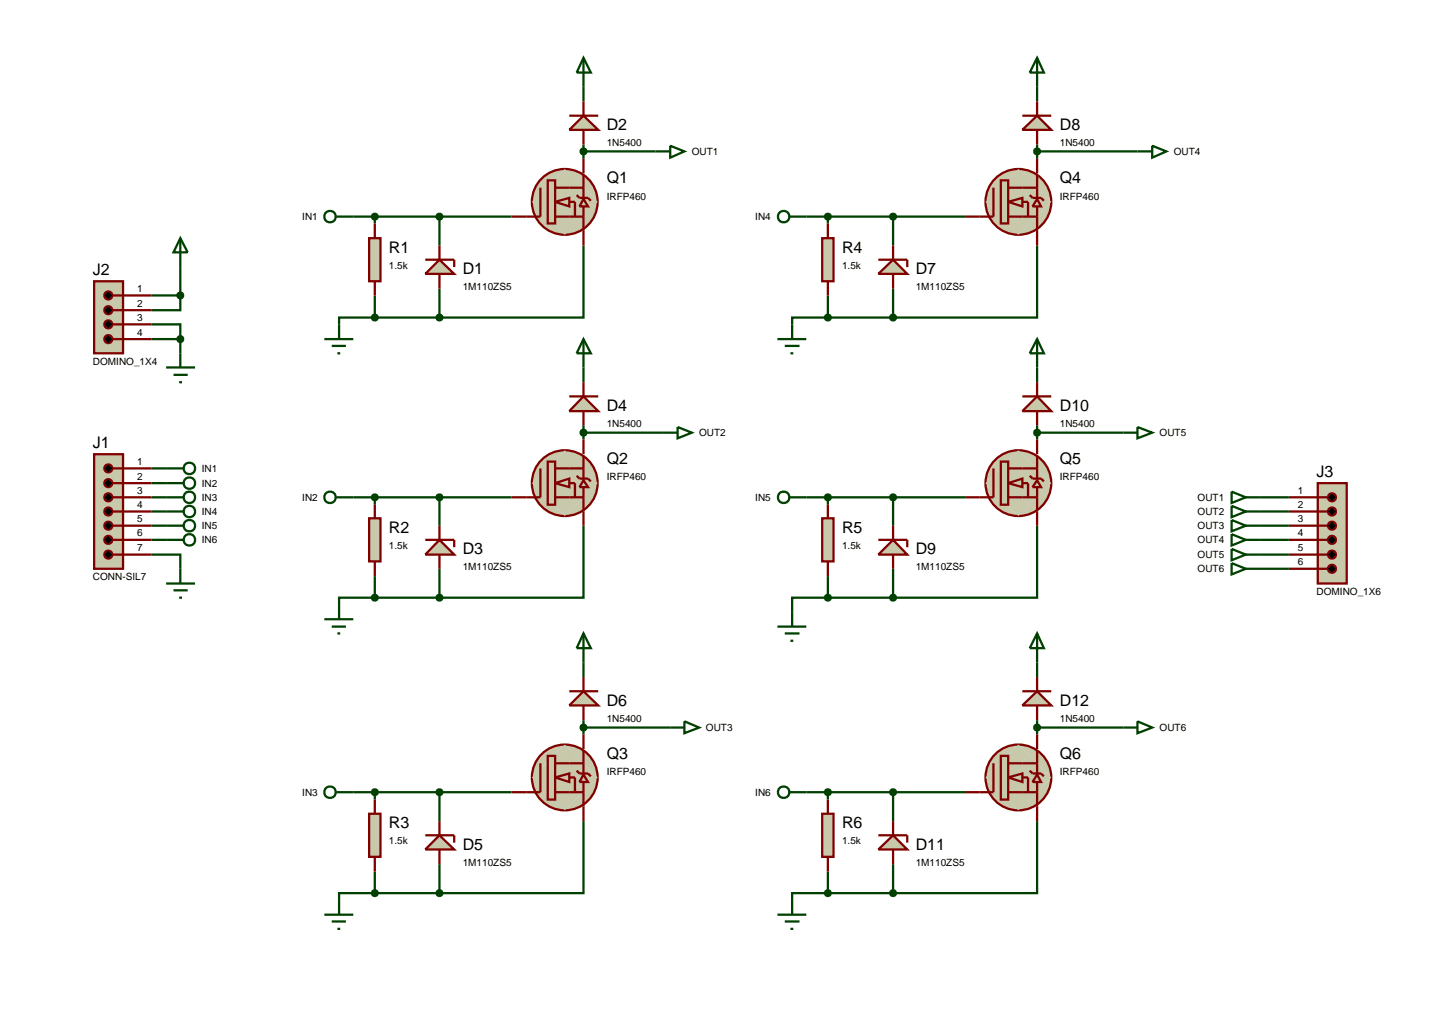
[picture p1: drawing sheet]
<svg xmlns="http://www.w3.org/2000/svg" width="257mm" height="180mm" viewBox="0 0 257 180" stroke-linecap="round" stroke-linejoin="round" font-family="sans-serif">
<g fill="none" stroke="#004000" stroke-width=".4">
<path d="M102.9 15.3v2.6M182.9 15.3v2.6M62.3 38.2h27.9M66.1 38.2v1.2M77.5 38.2v5.1M102.9 25.5v2.5M102.9 26.7h12.7M142.2 38.2h28M146 38.2v1.2M157.5 38.2v5.1M182.9 25.5v2.5M182.9 26.7h17.7"/>
<path d="M26.7 57.2h5.1v2.6M26.7 52.1h5.1M26.7 59.8h5.1M31.8 52.1v2.6h-5.1M31.8 47.1v5M31.8 59.8v2.5M66.1 56h-6.3v1.2M66.1 52.1v3.9M66.1 56h11.4M77.5 50.9v5.1M102.9 43.3v12.7h-25.4M146 56h-6.3v1.2"/>
<path d="M146 56h11.5M146 52.1v3.9M157.5 50.9v5.1M182.9 43.3v12.7h-25.4M102.9 64.8v2.6M102.9 75v2.5M102.9 76.3h14M182.9 64.8v2.6M182.9 75v2.5M182.9 76.3h15.2M26.7 97.8h5.1v2.5M26.7 87.7h2.6"/>
<path d="M26.7 90.2h2.6M26.7 92.7h2.6M26.7 95.2h2.6M26.7 82.6h2.6M26.7 85.2h2.6M62.3 87.7h27.9M66.1 87.7v1.3M77.5 87.7v5M102.9 92.7v12.7h-25.4M142.2 87.7h28M146 87.7v1.3M157.5 87.7v5"/>
<path d="M182.9 92.7v12.7h-25.4M222.2 87.7h5.1M222.2 90.2h5.1M222.2 92.7h5.1M222.2 95.2h5.1M222.2 97.8h5.1M66.1 105.4h-6.3v1.3M66.1 101.6v3.8M66.1 105.4h11.4M77.5 100.3v5.1M102.9 116.8v2.6M146 105.4h-6.3v2.5"/>
<path d="M146 105.4h11.5M146 101.6v3.8M157.5 100.3v5.1M182.9 116.8v2.6M222.2 100.3h5.1M62.3 139.7h27.9M66.1 139.7v1.3M77.5 139.7v5.1M102.9 127v2.5M102.9 128.3h15.3M142.2 139.7h28M146 139.7v1.3"/>
<path d="M157.5 139.7v5.1M182.9 127v2.5M182.9 128.3h15.2M66.1 157.5h-6.3v1.2M66.1 153.7v3.8M66.1 157.5h11.4M77.5 152.4v5.1M102.9 144.8v12.7h-25.4M146 157.5h-6.3v1.2M146 157.5h11.5M146 153.7v3.8M157.5 152.4v5.1"/>
<path d="M182.9 144.8v12.7h-25.4"/>
</g>
<g fill="#c8c8aa" stroke="#800000" stroke-width=".4">
<path d="M97.9 35.6l2.5-.7v1.5z"/>
<path d="M96.6 31.8h1.3v7.6h-1.3z"/>
<path d="M95.5 31.5a5.8 5.8 0 0 1 4.1-1.7l-5.8 5.8a5.8 5.8 0 0 1 1.7-4.1zM99.6 29.8a5.8 5.8 0 0 1 5.8 5.8zM105.4 35.6a5.8 5.8 0 0 1-5.8 5.8zM93.8 35.6l5.8 5.8a5.8 5.8 0 0 1-5.8-5.8z"/>
</g>
<path d="M99.6 29.8l5.8 5.8-5.8 5.8-5.8-5.8z" fill="#c8c8aa"/>
<path d="M95.3 33.1v5.1h-2.5M97.9 38.2h5M97.9 33.1h5M100.4 35.6h1v2.6" fill="none" stroke="#800000" stroke-width=".4"/>
<path d="M102.9 35.1l.8 1.3h-1.5z" fill="#c8c8aa" stroke="#800000" stroke-width=".4"/>
<path d="M90.2 38.2h2.6M101.7 34.4l.5 .5h1.5l.5 .5M102.9 28v2.6M102.9 30.8v4.1M102.9 36.4v6.9" fill="none" stroke="#800000" stroke-width=".4"/>
<path d="M75 48.3l2.5-2.5 2.6 2.5z" fill="#c8c8aa" stroke="#800000" stroke-width=".4"/>
<path d="M75 45.8h5.1v1.3M77.5 43.3v2.5M77.5 48.3v2.6" fill="none" stroke="#800000" stroke-width=".4"/>
<path d="M65.1 42h2v7.6h-2z" fill="#c8c8aa" stroke="#800000" stroke-width=".4"/>
<path d="M66.1 39.4v2.6M66.1 49.6v2.5" fill="none" stroke="#800000" stroke-width=".4"/>
<path d="M100.4 22.9l2.5-2.5 2.6 2.5z" fill="#c8c8aa" stroke="#800000" stroke-width=".4"/>
<path d="M102.9 17.9v2.5M100.4 20.4h5.1M102.9 22.9v2.6" fill="none" stroke="#800000" stroke-width=".4"/>
<g fill="none" stroke="#004000" stroke-width=".4">
<path d="M102.9 10.2l1.3 2.6h-2.5zM102.9 10.2v5.1M59.3 38.2h3M57.2 59.8h5.1M59.8 57.2v2.6M58.5 61h2.5M59.5 62.3h.5"/>
<circle cx="58.2" cy="38.2" r="1.01"/>
</g>
<path d="M77.1 37.9l.4-.2-.5 .5zM77.5 37.7l.4 .2 .1 .3zM78 38.2l-.1 .3-.4 .2zM77 38.2l.5 .5-.4-.2z" fill="#004000" stroke="#004000" stroke-width=".4"/>
<path d="M77 38.2l.5-.5 .5 .5-.5 .5z" fill="#004000"/>
<path d="M65.7 37.9l.4-.2-.5 .5zM66.1 37.7l.4 .2 .1 .3zM66.6 38.2l-.1 .3-.4 .2zM65.6 38.2l.5 .5-.4-.2z" fill="#004000" stroke="#004000" stroke-width=".4"/>
<path d="M65.6 38.2l.5-.5 .5 .5-.5 .5z" fill="#004000"/>
<g fill="none" stroke="#004000" stroke-width=".4">
<path d="M29.3 82.6h3M29.3 85.2h3M29.3 87.7h3M29.3 90.2h3M29.3 92.7h3M29.3 95.2h3M29.3 102.9h5.1M30.6 104.1h2.5M31.6 105.4h.5M31.8 100.3v2.6"/>
<circle cx="33.4" cy="87.7" r="1.01"/>
<circle cx="33.4" cy="82.6" r="1.01"/>
<circle cx="33.4" cy="92.7" r="1.01"/>
<circle cx="33.4" cy="95.2" r="1.01"/>
<circle cx="33.4" cy="85.2" r="1.01"/>
<circle cx="33.4" cy="90.2" r="1.01"/>
</g>
<path d="M65.7 55.7l.4-.2-.5 .5zM66.1 55.5l.4 .2 .1 .3zM66.1 56.5l.5-.5-.1 .3zM65.6 56l.5 .5-.4-.2z" fill="#004000" stroke="#004000" stroke-width=".4"/>
<path d="M65.6 56l.5-.5 .5 .5-.5 .5z" fill="#004000"/>
<path d="M77.1 55.7l.4-.2-.5 .5zM77.5 55.5l.4 .2 .1 .3zM77.5 56.5l.5-.5-.1 .3zM77 56l.5 .5-.4-.2z" fill="#004000" stroke="#004000" stroke-width=".4"/>
<path d="M77 56l.5-.5 .5 .5-.5 .5z" fill="#004000"/>
<g fill="#c8c8aa" stroke="#800000" stroke-width=".4">
<path d="M97.9 85.2l2.5-.8v1.5z"/>
<path d="M96.6 81.4h1.3v7.6h-1.3z"/>
<path d="M95.5 81.1a5.8 5.8 0 0 1 4.1-1.7l-5.8 5.8a5.8 5.8 0 0 1 1.7-4.1zM99.6 79.4a5.8 5.8 0 0 1 5.8 5.8zM99.6 91l5.8-5.8a5.8 5.8 0 0 1-5.8 5.8zM93.8 85.2l5.8 5.8a5.8 5.8 0 0 1-5.8-5.8z"/>
</g>
<path d="M99.6 79.4l5.8 5.8-5.8 5.8-5.8-5.8z" fill="#c8c8aa"/>
<path d="M95.3 82.6v5.1h-2.5M97.9 87.7h5M97.9 82.6h5M100.4 85.2h1v2.5" fill="none" stroke="#800000" stroke-width=".4"/>
<path d="M102.9 84.7l.8 1.2h-1.5z" fill="#c8c8aa" stroke="#800000" stroke-width=".4"/>
<path d="M102.9 77.5v2.6M90.2 87.7h2.6M101.7 83.9l.5 .5h1.5l.5 .5M102.9 80.3v4.1M102.9 85.9v6.8" fill="none" stroke="#800000" stroke-width=".4"/>
<path d="M77.5 95.2l2.6 2.6h-5.1z" fill="#c8c8aa" stroke="#800000" stroke-width=".4"/>
<path d="M75 95.2h5.1v1.3M77.5 92.7v2.5M77.5 97.8v2.5" fill="none" stroke="#800000" stroke-width=".4"/>
<path d="M65.1 91.4h2v7.6h-2z" fill="#c8c8aa" stroke="#800000" stroke-width=".4"/>
<path d="M66.1 89v2.4M66.1 99v2.6" fill="none" stroke="#800000" stroke-width=".4"/>
<path d="M102.9 69.9l2.6 2.6h-5.1z" fill="#c8c8aa" stroke="#800000" stroke-width=".4"/>
<path d="M100.4 69.9h5.1M102.9 67.4v2.5M102.9 72.5v2.5" fill="none" stroke="#800000" stroke-width=".4"/>
<g fill="none" stroke="#004000" stroke-width=".4">
<path d="M102.9 59.8l1.3 2.5h-2.5zM102.9 59.8v5M59.3 87.7h3M57.2 109.2h5.1M58.5 110.5h2.5M59.5 111.7h.5M59.8 106.7v2.5"/>
<circle cx="58.2" cy="87.7" r="1.01"/>
</g>
<path d="M77.1 87.4l.4-.2-.5 .5zM77.5 87.2l.4 .2 .1 .3zM78 87.7l-.1 .3-.4 .2zM77 87.7l.5 .5-.4-.2z" fill="#004000" stroke="#004000" stroke-width=".4"/>
<path d="M77 87.7l.5-.5 .5 .5-.5 .5z" fill="#004000"/>
<path d="M65.7 87.4l.4-.2-.5 .5zM66.1 87.2l.4 .2 .1 .3zM66.6 87.7l-.1 .3-.4 .2zM65.6 87.7l.5 .5-.4-.2z" fill="#004000" stroke="#004000" stroke-width=".4"/>
<path d="M65.6 87.7l.5-.5 .5 .5-.5 .5z" fill="#004000"/>
<path d="M65.8 105l.3-.1-.5 .5zM66.1 104.9l.4 .2 .1 .3zM66.1 105.9l.5-.5-.1 .3zM65.6 105.4l.5 .5-.4-.2z" fill="#004000" stroke="#004000" stroke-width=".4"/>
<path d="M66.1 104.9l.5 .5-.5 .5-.5-.5z" fill="#004000"/>
<path d="M77.2 105l.3-.1-.5 .5zM77.5 104.9l.4 .2 .1 .3zM78 105.4l-.1 .3-.4 .2zM77 105.4l.5 .5-.4-.2z" fill="#004000" stroke="#004000" stroke-width=".4"/>
<path d="M77.5 104.9l.5 .5-.5 .5-.5-.5z" fill="#004000"/>
<g fill="#c8c8aa" stroke="#800000" stroke-width=".4">
<path d="M97.9 137.1l2.5-.7v1.5z"/>
<path d="M96.6 133.3h1.3v7.7h-1.3z"/>
<path d="M95.5 133a5.8 5.8 0 0 1 4.1-1.7l-5.8 5.8a5.8 5.8 0 0 1 1.7-4.1zM99.6 131.3a5.8 5.8 0 0 1 5.8 5.8zM99.6 142.9l5.8-5.8a5.8 5.8 0 0 1-5.8 5.8zM93.8 137.1l5.8 5.8a5.8 5.8 0 0 1-5.8-5.8z"/>
</g>
<path d="M99.6 131.3l5.8 5.8-5.8 5.8-5.8-5.8z" fill="#c8c8aa"/>
<path d="M95.3 134.6v5.1h-2.5M97.9 139.7h5M97.9 134.6h5M100.4 137.1h1v2.6" fill="none" stroke="#800000" stroke-width=".4"/>
<path d="M102.9 136.6l.8 1.3h-1.5z" fill="#c8c8aa" stroke="#800000" stroke-width=".4"/>
<path d="M90.2 139.7h2.6M101.7 135.9l.5 .5h1.5l.5 .5M102.9 129.5v2.6M102.9 132.3v4.1M102.9 137.9v6.9" fill="none" stroke="#800000" stroke-width=".4"/>
<path d="M77.5 147.3l2.6 2.5h-5.1z" fill="#c8c8aa" stroke="#800000" stroke-width=".4"/>
<path d="M75 147.3h5.1v1.3M77.5 144.8v2.5M77.5 149.8v2.6" fill="none" stroke="#800000" stroke-width=".4"/>
<path d="M65.1 143.5h2v7.6h-2z" fill="#c8c8aa" stroke="#800000" stroke-width=".4"/>
<path d="M66.1 141v2.5M66.1 151.1v2.6" fill="none" stroke="#800000" stroke-width=".4"/>
<path d="M100.4 124.4l2.5-2.5 2.6 2.5z" fill="#c8c8aa" stroke="#800000" stroke-width=".4"/>
<path d="M102.9 119.4v2.5M100.4 121.9h5.1M102.9 124.4v2.6" fill="none" stroke="#800000" stroke-width=".4"/>
<g fill="none" stroke="#004000" stroke-width=".4">
<path d="M102.9 111.7l1.3 2.6h-2.5zM102.9 111.7v5.1M59.3 139.7h3M59.8 158.7v2.6M57.2 161.3h5.1M58.5 162.5h2.5M59.5 163.8h.5"/>
<circle cx="58.2" cy="139.7" r="1.01"/>
</g>
<path d="M77.2 139.3l.3-.1-.5 .5zM77.5 139.2l.3 .1 .2 .4zM77.5 140.2l.5-.5-.1 .3zM77 139.7l.5 .5-.4-.2z" fill="#004000" stroke="#004000" stroke-width=".4"/>
<path d="M77.5 139.2l.5 .5-.5 .5-.5-.5z" fill="#004000"/>
<path d="M65.8 139.3l.3-.1-.5 .5zM66.1 139.2l.3 .1 .2 .4zM66.1 140.2l.5-.5-.1 .3zM65.6 139.7l.5 .5-.4-.2z" fill="#004000" stroke="#004000" stroke-width=".4"/>
<path d="M66.1 139.2l.5 .5-.5 .5-.5-.5z" fill="#004000"/>
<path d="M65.8 157.1l.3-.1-.5 .5zM66.1 157l.4 .2 .1 .3zM66.1 158l.5-.5-.2 .4zM65.6 157.5l.5 .5-.4-.2z" fill="#004000" stroke="#004000" stroke-width=".4"/>
<path d="M66.1 157l.5 .5-.5 .5-.5-.5z" fill="#004000"/>
<path d="M77.2 157.1l.3-.1-.5 .5zM77.5 157l.4 .2 .1 .3zM77.5 158l.5-.5-.2 .4zM77 157.5l.5 .5-.4-.2z" fill="#004000" stroke="#004000" stroke-width=".4"/>
<path d="M77.5 157l.5 .5-.5 .5-.5-.5z" fill="#004000"/>
<g fill="#c8c8aa" stroke="#800000" stroke-width=".4">
<path d="M177.8 35.6l2.5-.7v1.5z"/>
<path d="M176.5 31.8h1.3v7.6h-1.3z"/>
<path d="M175.5 31.5a5.8 5.8 0 0 1 4.1-1.7l-5.8 5.8a5.8 5.8 0 0 1 1.7-4.1zM179.6 29.8a5.8 5.8 0 0 1 5.8 5.8zM179.6 41.4l5.8-5.8a5.8 5.8 0 0 1-5.8 5.8zM173.8 35.6l5.8 5.8a5.8 5.8 0 0 1-5.8-5.8z"/>
</g>
<path d="M179.6 29.8l5.8 5.8-5.8 5.8-5.8-5.8z" fill="#c8c8aa"/>
<path d="M175.2 33.1v5.1h-2.5M177.8 38.2h5.1M177.8 33.1h5.1M180.3 35.6h1v2.6" fill="none" stroke="#800000" stroke-width=".4"/>
<path d="M182.9 35.1l.7 1.3h-1.5z" fill="#c8c8aa" stroke="#800000" stroke-width=".4"/>
<path d="M170.2 38.2h2.5M181.6 34.4l.5 .5h1.5l.5 .5M182.9 28v2.6M182.9 30.8v4.1M182.9 36.4v6.9" fill="none" stroke="#800000" stroke-width=".4"/>
<path d="M154.9 48.3l2.6-2.5 2.5 2.5z" fill="#c8c8aa" stroke="#800000" stroke-width=".4"/>
<path d="M154.9 45.8h5.1v1.3M157.5 43.3v2.5M157.5 48.3v2.6" fill="none" stroke="#800000" stroke-width=".4"/>
<path d="M145 42h2v7.6h-2z" fill="#c8c8aa" stroke="#800000" stroke-width=".4"/>
<path d="M146 39.4v2.6M146 49.6v2.5" fill="none" stroke="#800000" stroke-width=".4"/>
<path d="M180.3 22.9l2.6-2.5 2.5 2.5z" fill="#c8c8aa" stroke="#800000" stroke-width=".4"/>
<path d="M182.9 17.9v2.5M180.3 20.4h5.1M182.9 22.9v2.6" fill="none" stroke="#800000" stroke-width=".4"/>
<g fill="none" stroke="#004000" stroke-width=".4">
<path d="M182.9 10.2l1.2 2.6h-2.5zM182.9 10.2v5.1M139.2 38.2h3M137.1 59.8h5.1M139.7 57.2v2.6M138.4 61h2.6M139.4 62.3h.5"/>
<circle cx="138.2" cy="38.2" r="1.01"/>
</g>
<path d="M157.1 37.9l.4-.2-.5 .5zM157.5 37.7l.3 .1 .2 .4zM158 38.2l-.1 .3-.4 .2zM157 38.2l.5 .5-.3-.1z" fill="#004000" stroke="#004000" stroke-width=".4"/>
<path d="M157 38.2l.5-.5 .5 .5-.5 .5z" fill="#004000"/>
<path d="M145.7 37.8l.3-.1-.5 .5zM146 37.7l.3 .1 .2 .4zM146.5 38.2l-.1 .3-.4 .2zM145.5 38.2l.5 .5-.4-.2z" fill="#004000" stroke="#004000" stroke-width=".4"/>
<path d="M145.5 38.2l.5-.5 .5 .5-.5 .5z" fill="#004000"/>
<path d="M145.6 55.7l.4-.2-.5 .5zM146 55.5l.3 .1 .2 .4zM146 56.5l.5-.5-.2 .4zM145.5 56l.5 .5-.4-.2z" fill="#004000" stroke="#004000" stroke-width=".4"/>
<path d="M145.5 56l.5-.5 .5 .5-.5 .5z" fill="#004000"/>
<path d="M157.1 55.7l.4-.2-.5 .5zM157.5 55.5l.3 .1 .2 .4zM158 56l-.1 .3-.4 .2zM157 56l.5 .5-.3-.1z" fill="#004000" stroke="#004000" stroke-width=".4"/>
<path d="M157 56l.5-.5 .5 .5-.5 .5z" fill="#004000"/>
<g fill="#c8c8aa" stroke="#800000" stroke-width=".4">
<path d="M177.8 85.2l2.5-.8v1.5z"/>
<path d="M176.5 81.4h1.3v7.6h-1.3z"/>
<path d="M175.5 81.1a5.8 5.8 0 0 1 4.1-1.7l-5.8 5.8a5.8 5.8 0 0 1 1.7-4.1zM179.6 79.4a5.8 5.8 0 0 1 5.8 5.8zM179.6 91l5.8-5.8a5.8 5.8 0 0 1-5.8 5.8zM173.8 85.2l5.8 5.8a5.8 5.8 0 0 1-5.8-5.8z"/>
</g>
<path d="M179.6 79.4l5.8 5.8-5.8 5.8-5.8-5.8z" fill="#c8c8aa"/>
<path d="M175.2 82.6v5.1h-2.5M177.8 87.7h5.1M177.8 82.6h5.1M180.3 85.2h1v2.5" fill="none" stroke="#800000" stroke-width=".4"/>
<path d="M182.9 84.7l.7 1.2h-1.5z" fill="#c8c8aa" stroke="#800000" stroke-width=".4"/>
<path d="M182.9 77.5v2.6M170.2 87.7h2.5M181.6 83.9l.5 .5h1.5l.5 .5M182.9 80.3v4.1M182.9 85.9v6.8" fill="none" stroke="#800000" stroke-width=".4"/>
<path d="M157.5 95.2l2.5 2.6h-5.1z" fill="#c8c8aa" stroke="#800000" stroke-width=".4"/>
<path d="M154.9 95.2h5.1v1.3M157.5 92.7v2.5M157.5 97.8v2.5" fill="none" stroke="#800000" stroke-width=".4"/>
<path d="M145 91.4h2v7.6h-2z" fill="#c8c8aa" stroke="#800000" stroke-width=".4"/>
<path d="M146 89v2.4M146 99v2.6" fill="none" stroke="#800000" stroke-width=".4"/>
<path d="M182.9 69.9l2.5 2.6h-5.1z" fill="#c8c8aa" stroke="#800000" stroke-width=".4"/>
<path d="M180.3 69.9h5.1M182.9 67.4v2.5M182.9 72.5v2.5" fill="none" stroke="#800000" stroke-width=".4"/>
<g fill="none" stroke="#004000" stroke-width=".4">
<path d="M182.9 59.8l1.2 2.5h-2.5zM182.9 59.8v5M139.2 87.7h3M137.1 110.5h5.1M138.4 111.7h2.6M139.4 113h.5M139.7 107.9v2.6"/>
<circle cx="138.2" cy="87.7" r="1.01"/>
</g>
<path d="M157.1 87.4l.4-.2-.5 .5zM157.5 87.2l.3 .1 .2 .4zM158 87.7l-.1 .3-.4 .2zM157 87.7l.5 .5-.3-.1z" fill="#004000" stroke="#004000" stroke-width=".4"/>
<path d="M157 87.7l.5-.5 .5 .5-.5 .5z" fill="#004000"/>
<path d="M145.7 87.3l.3-.1-.5 .5zM146 87.2l.3 .1 .2 .4zM146.5 87.7l-.1 .3-.4 .2zM145.5 87.7l.5 .5-.4-.2z" fill="#004000" stroke="#004000" stroke-width=".4"/>
<path d="M145.5 87.7l.5-.5 .5 .5-.5 .5z" fill="#004000"/>
<path d="M145.7 105l.3-.1-.5 .5zM146 104.9l.3 .1 .2 .4zM146 105.9l.5-.5-.2 .4zM145.5 105.4l.5 .5-.3-.1z" fill="#004000" stroke="#004000" stroke-width=".4"/>
<path d="M146 104.9l.5 .5-.5 .5-.5-.5z" fill="#004000"/>
<path d="M157.2 105l.3-.1-.5 .5zM157.5 104.9l.4 .2 .1 .3zM158 105.4l-.2 .4-.3 .1zM157 105.4l.5 .5-.3-.1z" fill="#004000" stroke="#004000" stroke-width=".4"/>
<path d="M157 105.4l.5-.5 .5 .5-.5 .5z" fill="#004000"/>
<g fill="#c8c8aa" stroke="#800000" stroke-width=".4">
<path d="M177.8 137.1l2.5-.7v1.5z"/>
<path d="M176.5 133.3h1.3v7.7h-1.3z"/>
<path d="M175.5 133a5.8 5.8 0 0 1 4.1-1.7l-5.8 5.8a5.8 5.8 0 0 1 1.7-4.1zM179.6 131.3a5.8 5.8 0 0 1 5.8 5.8zM179.6 142.9l5.8-5.8a5.8 5.8 0 0 1-5.8 5.8zM173.8 137.1l5.8 5.8a5.8 5.8 0 0 1-5.8-5.8z"/>
</g>
<path d="M179.6 131.3l5.8 5.8-5.8 5.8-5.8-5.8z" fill="#c8c8aa"/>
<path d="M175.2 134.6v5.1h-2.5M177.8 139.7h5.1M177.8 134.6h5.1M180.3 137.1h1v2.6" fill="none" stroke="#800000" stroke-width=".4"/>
<path d="M182.9 136.6l.7 1.3h-1.5z" fill="#c8c8aa" stroke="#800000" stroke-width=".4"/>
<path d="M170.2 139.7h2.5M181.6 135.9l.5 .5h1.5l.5 .5M182.9 129.5v2.6M182.9 132.3v4.1M182.9 137.9v6.9" fill="none" stroke="#800000" stroke-width=".4"/>
<path d="M154.9 149.8l2.6-2.5 2.5 2.5z" fill="#c8c8aa" stroke="#800000" stroke-width=".4"/>
<path d="M154.9 147.3h5.1v1.3M157.5 144.8v2.5M157.5 149.8v2.6" fill="none" stroke="#800000" stroke-width=".4"/>
<path d="M145 143.5h2v7.6h-2z" fill="#c8c8aa" stroke="#800000" stroke-width=".4"/>
<path d="M146 141v2.5M146 151.1v2.6" fill="none" stroke="#800000" stroke-width=".4"/>
<path d="M180.3 124.4l2.6-2.5 2.5 2.5z" fill="#c8c8aa" stroke="#800000" stroke-width=".4"/>
<path d="M182.9 119.4v2.5M180.3 121.9h5.1M182.9 124.4v2.6" fill="none" stroke="#800000" stroke-width=".4"/>
<g fill="none" stroke="#004000" stroke-width=".4">
<path d="M182.9 111.7l1.2 2.6h-2.5zM182.9 111.7v5.1M139.2 139.7h3M139.7 158.7v2.6M137.1 161.3h5.1M138.4 162.5h2.6M139.4 163.8h.5"/>
<circle cx="138.2" cy="139.7" r="1.01"/>
</g>
<path d="M157.1 139.4l.4-.2-.5 .5zM157.5 139.2l.3 .1 .2 .4zM158 139.7l-.2 .4-.3 .1zM157 139.7l.5 .5-.3-.1z" fill="#004000" stroke="#004000" stroke-width=".4"/>
<path d="M157 139.7l.5-.5 .5 .5-.5 .5z" fill="#004000"/>
<path d="M145.7 139.3l.3-.1-.5 .5zM146 139.2l.3 .1 .2 .4zM146 140.2l.5-.5-.2 .4zM145.5 139.7l.5 .5-.3-.1z" fill="#004000" stroke="#004000" stroke-width=".4"/>
<path d="M146 139.2l.5 .5-.5 .5-.5-.5z" fill="#004000"/>
<path d="M145.7 157.1l.3-.1-.5 .5zM146 157l.3 .1 .2 .4zM146 158l.5-.5-.2 .4zM145.5 157.5l.5 .5-.3-.1z" fill="#004000" stroke="#004000" stroke-width=".4"/>
<path d="M146 157l.5 .5-.5 .5-.5-.5z" fill="#004000"/>
<path d="M157.2 157.1l.3-.1-.5 .5zM157.5 157l.4 .2 .1 .3zM158 157.5l-.2 .4-.3 .1zM157 157.5l.5 .5-.3-.1z" fill="#004000" stroke="#004000" stroke-width=".4"/>
<path d="M157 157.5l.5-.5 .5 .5-.5 .5z" fill="#004000"/>
<path d="M200.6 26.7h2.6M203.2 25.7l2.5 1-2.5 1.1zM31.8 42l1.3 2.5h-2.5zM31.8 42v5.1M29.3 64.8h5.1M30.6 66.1h2.5M31.6 67.4h.5M31.8 62.3v2.5" fill="none" stroke="#004000" stroke-width=".4"/>
<path d="M182.5 26.4l.4-.2-.5 .5zM182.9 26.2l.4 .2 .1 .3zM182.9 27.2l.5-.5-.1 .3zM182.4 26.7l.5 .5-.3-.1z" fill="#004000" stroke="#004000" stroke-width=".4"/>
<path d="M182.4 26.7l.5-.5 .5 .5-.5 .5z" fill="#004000"/>
<g fill="none" stroke="#004000" stroke-width=".4">
<path d="M198.1 76.3h2.5M200.6 75.3l2.6 1-2.6 1zM217.2 94.2l2.5 1-2.5 1zM217.2 86.7l2.5 1-2.5 1zM217.2 89.2l2.5 1-2.5 1zM217.2 91.7l2.5 1-2.5 1zM217.2 96.8l2.5 1-2.5 1zM217.2 99.3l2.5 1-2.5 1zM219.7 95.2h2.5M219.7 87.7h2.5M219.7 90.2h2.5M219.7 92.7h2.5"/>
<path d="M219.7 97.8h2.5M219.7 100.3h2.5"/>
</g>
<path d="M182.5 76l.4-.2-.5 .5zM182.9 75.8l.4 .2 .1 .3zM183.4 76.3l-.1 .3-.4 .2zM182.4 76.3l.5 .5-.4-.2z" fill="#004000" stroke="#004000" stroke-width=".4"/>
<path d="M182.4 76.3l.5-.5 .5 .5-.5 .5z" fill="#004000"/>
<path d="M198.1 128.3h2.5M200.6 127.2l2.6 1.1-2.6 1z" fill="none" stroke="#004000" stroke-width=".4"/>
<path d="M182.5 128l.4-.2-.5 .5zM182.9 127.8l.3 .1 .2 .4zM182.9 128.8l.5-.5-.2 .4zM182.4 128.3l.5 .5-.3-.1z" fill="#004000" stroke="#004000" stroke-width=".4"/>
<path d="M182.4 128.3l.5-.5 .5 .5-.5 .5z" fill="#004000"/>
<path d="M118.2 128.3h2.5M120.7 127.2l2.6 1.1-2.6 1z" fill="none" stroke="#004000" stroke-width=".4"/>
<path d="M102.6 127.9l.3-.1-.5 .5zM102.9 127.8l.3 .1 .2 .4zM102.9 128.8l.5-.5-.2 .4zM102.4 128.3l.5 .5-.3-.1z" fill="#004000" stroke="#004000" stroke-width=".4"/>
<path d="M102.9 127.8l.5 .5-.5 .5-.5-.5z" fill="#004000"/>
<path d="M116.9 76.3h2.6M119.5 75.3l2.5 1-2.5 1z" fill="none" stroke="#004000" stroke-width=".4"/>
<path d="M102.5 76l.4-.2-.5 .5zM102.9 75.8l.4 .2 .1 .3zM103.4 76.3l-.1 .3-.4 .2zM102.4 76.3l.5 .5-.4-.2z" fill="#004000" stroke="#004000" stroke-width=".4"/>
<path d="M102.4 76.3l.5-.5 .5 .5-.5 .5z" fill="#004000"/>
<path d="M115.6 26.7h2.6M118.2 25.7l2.5 1-2.5 1.1z" fill="none" stroke="#004000" stroke-width=".4"/>
<path d="M102.6 26.3l.3-.1-.5 .5zM102.9 26.2l.4 .2 .1 .3zM103.4 26.7l-.1 .3-.4 .2zM102.4 26.7l.5 .5-.4-.2z" fill="#004000" stroke="#004000" stroke-width=".4"/>
<path d="M102.4 26.7l.5-.5 .5 .5-.5 .5z" fill="#004000"/>
<path d="M232.4 85.2h5.1v17.7h-5.1z" fill="#c8c8aa" stroke="#800000" stroke-width=".4"/>
<path d="M227.3 87.7h6.9M227.3 90.2h6.9M227.3 92.7h6.9M227.3 95.2h6.9M227.3 97.8h6.9M227.3 100.3h6.9" fill="none" stroke="#800000" stroke-width=".4"/>
<g fill="#000" stroke="#800000" stroke-width=".4">
<path d="M234.4 89.7l.5-.2-.7 .7zM234.9 89.5a.68 .68 0 0 1 .7 .7zM234.9 90.9l.7-.7a.68 .68 0 0 1-.7 .7zM234.2 90.2l.7 .7a.68 .68 0 0 1-.7-.7z"/>
<path d="M234.4 92.2l.5-.2-.7 .7zM234.9 92a.68 .68 0 0 1 .7 .7zM234.9 93.4l.7-.7a.68 .68 0 0 1-.7 .7zM234.2 92.7l.7 .7a.68 .68 0 0 1-.7-.7z"/>
<path d="M234.4 94.7l.5-.2-.7 .7zM234.9 94.5a.68 .68 0 0 1 .7 .7zM234.9 95.9l.7-.7a.68 .68 0 0 1-.7 .7zM234.2 95.2l.7 .7a.68 .68 0 0 1-.7-.7z"/>
<path d="M234.4 97.3l.5-.2-.7 .7zM234.9 97.1a.68 .68 0 0 1 .7 .7zM234.9 98.5l.7-.7a.68 .68 0 0 1-.7 .7zM234.2 97.8l.7 .7a.68 .68 0 0 1-.7-.7z"/>
<path d="M234.4 87.2l.5-.2-.7 .7zM234.9 87a.68 .68 0 0 1 .7 .7zM234.9 88.4l.7-.7a.68 .68 0 0 1-.7 .7zM234.2 87.7l.7 .7a.68 .68 0 0 1-.7-.7z"/>
<path d="M234.4 99.8l.5-.2-.7 .7zM234.9 99.6a.68 .68 0 0 1 .7 .7zM234.9 101l.7-.7a.68 .68 0 0 1-.7 .7zM234.2 100.3l.7 .7a.68 .68 0 0 1-.7-.7z"/>
</g>
<path d="M234.9 89.5l.7 .7-.7 .7-.7-.7zM234.9 92l.7 .7-.7 .7-.7-.7zM234.9 94.5l.7 .7-.7 .7-.7-.7zM234.9 97.1l.7 .7-.7 .7-.7-.7zM234.9 87l.7 .7-.7 .7-.7-.7zM234.9 99.6l.7 .7-.7 .7-.7-.7z" fill="#000"/>
<path d="M16.6 49.6h5.1v12.7h-5.1z" fill="#c8c8aa" stroke="#800000" stroke-width=".4"/>
<path d="M19.9 52.1h6.8M19.9 54.7h6.8M19.9 57.2h6.8M19.9 59.8h6.8" fill="none" stroke="#800000" stroke-width=".4"/>
<g fill="#000" stroke="#800000" stroke-width=".4">
<path d="M18.6 54.2l.5-.2-.7 .7zM19.1 54a.68 .68 0 0 1 .7 .7zM19.8 54.7a.68 .68 0 0 1-.7 .7zM18.4 54.7l.7 .7a.68 .68 0 0 1-.7-.7z"/>
<path d="M18.6 56.7l.5-.2-.7 .7zM19.1 56.5a.68 .68 0 0 1 .7 .7zM19.8 57.2a.68 .68 0 0 1-.7 .7zM18.4 57.2l.7 .7a.68 .68 0 0 1-.7-.7z"/>
<path d="M18.6 59.3l.5-.2-.7 .7zM19.1 59.1a.68 .68 0 0 1 .7 .7zM19.8 59.8a.68 .68 0 0 1-.7 .7zM18.4 59.8l.7 .7a.68 .68 0 0 1-.7-.7z"/>
<path d="M18.6 51.6l.5-.2-.7 .7zM19.1 51.4a.68 .68 0 0 1 .7 .7zM19.8 52.1a.68 .68 0 0 1-.7 .7zM18.4 52.1l.7 .7a.68 .68 0 0 1-.7-.7z"/>
</g>
<path d="M18.4 54.7l.7-.7 .7 .7-.7 .7zM19.1 56.5l.7 .7-.7 .7-.7-.7zM18.4 59.8l.7-.7 .7 .7-.7 .7zM18.4 52.1l.7-.7 .7 .7-.7 .7z" fill="#000"/>
<path d="M31.4 51.8l.4-.2-.5 .5zM31.8 51.6l.4 .2 .1 .3zM31.8 52.6l.5-.5-.1 .3zM31.3 52.1l.5 .5-.3-.1z" fill="#004000" stroke="#004000" stroke-width=".4"/>
<path d="M31.3 52.1l.5-.5 .5 .5-.5 .5z" fill="#004000"/>
<path d="M31.4 59.5l.4-.2-.5 .5zM31.8 59.3l.4 .2 .1 .3zM31.8 60.3l.5-.5-.1 .3zM31.3 59.8l.5 .5-.3-.1z" fill="#004000" stroke="#004000" stroke-width=".4"/>
<path d="M31.3 59.8l.5-.5 .5 .5-.5 .5z" fill="#004000"/>
<path d="M16.6 80.1h5.1v20.2h-5.1z" fill="#c8c8aa" stroke="#800000" stroke-width=".4"/>
<path d="M19.9 82.6h6.8M19.9 85.2h6.8M19.9 87.7h6.8M19.9 90.2h6.8M19.9 92.7h6.8M19.9 95.2h6.8M19.9 97.8h6.8" fill="none" stroke="#800000" stroke-width=".4"/>
<g fill="#000" stroke="#800000" stroke-width=".4">
<path d="M18.6 82.1l.5-.2-.7 .7zM19.1 81.9a.68 .68 0 0 1 .7 .7zM19.8 82.6a.68 .68 0 0 1-.7 .7zM18.4 82.6l.7 .7a.68 .68 0 0 1-.7-.7z"/>
<path d="M18.6 84.7l.5-.2-.7 .7zM19.1 84.5a.68 .68 0 0 1 .7 .7zM19.8 85.2a.68 .68 0 0 1-.7 .7zM18.4 85.2l.7 .7a.68 .68 0 0 1-.7-.7z"/>
<path d="M18.6 87.2l.5-.2-.7 .7zM19.1 87a.68 .68 0 0 1 .7 .7zM19.8 87.7a.68 .68 0 0 1-.7 .7zM18.4 87.7l.7 .7a.68 .68 0 0 1-.7-.7z"/>
<path d="M18.6 89.7l.5-.2-.7 .7zM19.1 89.5a.68 .68 0 0 1 .7 .7zM19.1 90.9l.7-.7a.68 .68 0 0 1-.7 .7zM18.4 90.2l.7 .7a.68 .68 0 0 1-.7-.7z"/>
<path d="M18.6 92.2l.5-.2-.7 .7zM19.1 92a.68 .68 0 0 1 .7 .7zM19.8 92.7a.68 .68 0 0 1-.7 .7zM18.4 92.7l.7 .7a.68 .68 0 0 1-.7-.7z"/>
<path d="M18.6 94.7l.5-.2-.7 .7zM19.1 94.5a.68 .68 0 0 1 .7 .7zM19.1 95.9l.7-.7a.68 .68 0 0 1-.7 .7zM18.4 95.2l.7 .7a.68 .68 0 0 1-.7-.7z"/>
<path d="M18.6 97.3l.5-.2-.7 .7zM19.1 97.1a.68 .68 0 0 1 .7 .7zM19.8 97.8a.68 .68 0 0 1-.7 .7zM18.4 97.8l.7 .7a.68 .68 0 0 1-.7-.7z"/>
</g>
<path d="M19.1 81.9l.7 .7-.7 .7-.7-.7zM18.4 85.2l.7-.7 .7 .7-.7 .7zM18.4 87.7l.7-.7 .7 .7-.7 .7zM18.4 90.2l.7-.7 .7 .7-.7 .7zM18.4 92.7l.7-.7 .7 .7-.7 .7zM18.4 95.2l.7-.7 .7 .7-.7 .7zM18.4 97.8l.7-.7 .7 .7-.7 .7z" fill="#000"/>
<g font-size="2.8">
<text x="107" y="23">D2</text>
<text x="186.9" y="23">D8</text>
<text x="107" y="32.4">Q1</text>
<text x="186.9" y="32.4">Q4</text>
<text x="68.6" y="44.6">R1</text>
<text x="148.5" y="44.6">R4</text>
<text x="16.4" y="48.5">J2</text>
<text x="81.6" y="48.4">D1</text>
<text x="161.5" y="48.4">D7</text>
<text x="107" y="72.5">D4</text>
<text x="186.9" y="72.5">D10</text>
<text x="16.4" y="79">J1</text>
<text x="107" y="81.9">Q2</text>
<text x="186.9" y="81.9">Q5</text>
<text x="232.2" y="84.1">J3</text>
<text x="68.6" y="94">R2</text>
<text x="148.5" y="94">R5</text>
<text x="81.6" y="97.8">D3</text>
<text x="161.5" y="97.8">D9</text>
<text x="107" y="124.5">D6</text>
<text x="186.9" y="124.5">D12</text>
<text x="107" y="133.9">Q3</text>
<text x="186.9" y="133.9">Q6</text>
<text x="68.6" y="146.1">R3</text>
<text x="81.6" y="149.9">D5</text>
<text x="148.5" y="146.1">R6</text>
<text x="161.5" y="149.9">D11</text>
</g>
<g font-size="1.8">
<text x="107" y="25.8">1N5400</text>
<text x="122" y="27.3">OUT1</text>
<text x="186.9" y="25.8">1N5400</text>
<text x="207" y="27.3">OUT4</text>
<text x="107" y="35.2">IRFP460</text>
<text x="186.9" y="35.2">IRFP460</text>
<text x="53.3" y="38.8">IN1</text>
<text x="133.2" y="38.8">IN4</text>
<text x="68.6" y="47.4">1.5k</text>
<text x="148.5" y="47.4">1.5k</text>
<text x="24.2" y="51.5">1</text>
<text x="81.6" y="51.2">1M110ZS5</text>
<text x="161.5" y="51.2">1M110ZS5</text>
<text x="24.2" y="54.1">2</text>
<text x="24.2" y="56.6">3</text>
<text x="24.2" y="59.2">4</text>
<text x="16.4" y="64.3">DOMINO_1X4</text>
<text x="107" y="75.3">1N5400</text>
<text x="123.3" y="76.9">OUT2</text>
<text x="186.9" y="75.3">1N5400</text>
<text x="204.5" y="76.9">OUT5</text>
<text x="24.2" y="82">1</text>
<text x="35.6" y="83.2">IN1</text>
<text x="24.2" y="84.6">2</text>
<text x="24.2" y="87.1">3</text>
<text x="24.2" y="89.6">4</text>
<text x="35.6" y="85.8">IN2</text>
<text x="35.6" y="88.3">IN3</text>
<text x="53.3" y="88.3">IN2</text>
<text x="107" y="84.7">IRFP460</text>
<text x="133.2" y="88.3">IN5</text>
<text x="186.9" y="84.7">IRFP460</text>
<text x="211.2" y="88.3">OUT1</text>
<text x="228.9" y="87.1">1</text>
<text x="228.9" y="89.6">2</text>
<text x="24.2" y="92.1">5</text>
<text x="24.2" y="94.6">6</text>
<text x="35.6" y="90.8">IN4</text>
<text x="35.6" y="93.3">IN5</text>
<text x="35.6" y="95.8">IN6</text>
<text x="211.2" y="95.8">OUT4</text>
<text x="211.2" y="90.8">OUT2</text>
<text x="211.2" y="93.3">OUT3</text>
<text x="228.9" y="92.1">3</text>
<text x="228.9" y="94.6">4</text>
<text x="24.2" y="97.2">7</text>
<text x="68.6" y="96.8">1.5k</text>
<text x="81.6" y="100.6">1M110ZS5</text>
<text x="148.5" y="96.8">1.5k</text>
<text x="161.5" y="100.6">1M110ZS5</text>
<text x="211.2" y="98.4">OUT5</text>
<text x="211.2" y="100.9">OUT6</text>
<text x="228.9" y="97.2">5</text>
<text x="228.9" y="99.7">6</text>
<text x="16.4" y="102.3">CONN-SIL7</text>
<text x="232.2" y="104.9">DOMINO_1X6</text>
<text x="107" y="127.3">1N5400</text>
<text x="124.5" y="128.9">OUT3</text>
<text x="186.9" y="127.3">1N5400</text>
<text x="204.5" y="128.9">OUT6</text>
<text x="107" y="136.7">IRFP460</text>
<text x="186.9" y="136.7">IRFP460</text>
<text x="53.3" y="140.3">IN3</text>
<text x="133.2" y="140.3">IN6</text>
<text x="68.6" y="148.9">1.5k</text>
<text x="148.5" y="148.9">1.5k</text>
<text x="81.6" y="152.7">1M110ZS5</text>
<text x="161.5" y="152.7">1M110ZS5</text>
</g>
</svg>
